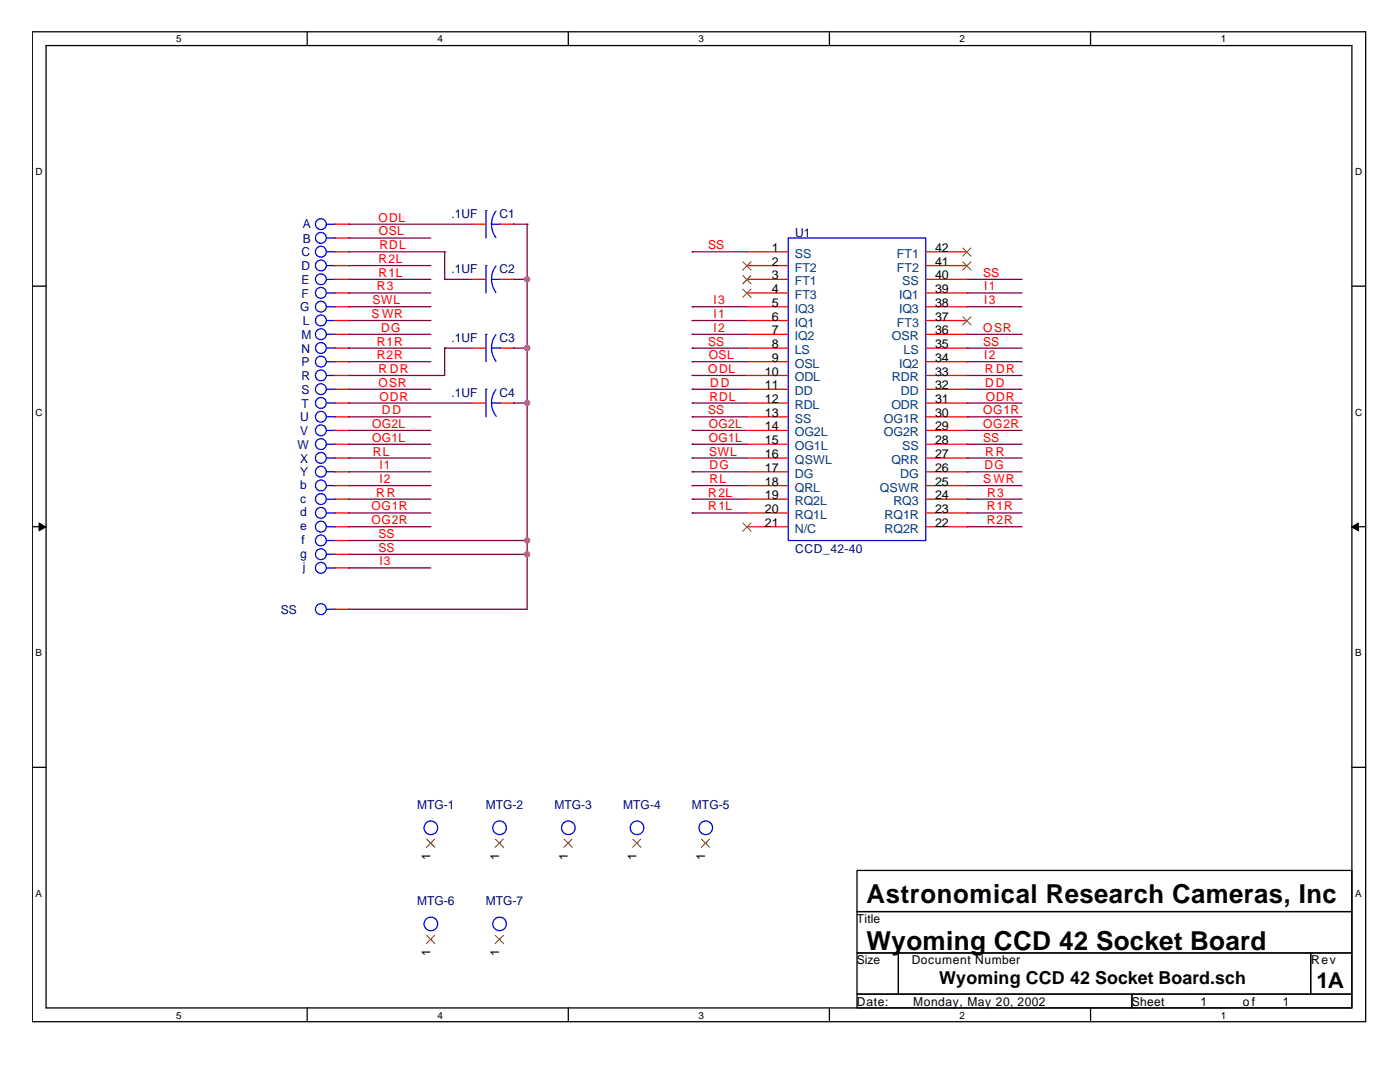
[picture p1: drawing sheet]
<svg xmlns="http://www.w3.org/2000/svg" width="279mm" height="216mm" viewBox="0 0 279 216" stroke-linecap="round" stroke-linejoin="round" font-family="sans-serif">
<path d="M6.4 6.3h266.1v197.6h-266.1zM9.2 9.1h260.6v192h-260.6z" fill="none" stroke="#000" stroke-width=".25"/>
<g fill="#fff">
<path d="M35.2 6.7h1.1v2.2h-1.1z"/>
<path d="M35.2 201.5h1.1v2.2h-1.1z"/>
</g>
<path d="M61.3 6.3v2.8M61.3 201.1v2.8" fill="none" stroke="#000" stroke-width=".25"/>
<g fill="#fff">
<path d="M87.3 6.7h1.1v2.2h-1.1z"/>
<path d="M87.3 201.5h1.1v2.2h-1.1z"/>
</g>
<path d="M113.4 6.3v2.8M113.4 201.1v2.8" fill="none" stroke="#000" stroke-width=".25"/>
<g fill="#fff">
<path d="M139.4 6.7h1.1v2.2h-1.1z"/>
<path d="M139.4 201.5h1.1v2.2h-1.1z"/>
</g>
<path d="M165.5 6.3v2.8M165.5 201.1v2.8" fill="none" stroke="#000" stroke-width=".25"/>
<g fill="#fff">
<path d="M191.5 6.7h1.1v2.2h-1.1z"/>
<path d="M191.5 201.5h1.1v2.2h-1.1z"/>
</g>
<path d="M217.6 6.3v2.8M217.6 201.1v2.8" fill="none" stroke="#000" stroke-width=".25"/>
<g fill="#fff">
<path d="M243.6 6.7h1.1v2.2h-1.1z"/>
<path d="M243.6 201.5h1.1v2.2h-1.1z"/>
<path d="M7.1 33.1h1.4v2.2h-1.4z"/>
<path d="M270.5 33.1h1.4v2.2h-1.4z"/>
<path d="M7.1 81.2h1.4v2.2h-1.4z"/>
<path d="M270.5 81.2h1.4v2.2h-1.4z"/>
</g>
<path d="M6.4 57.1h2.8M269.8 57.1h2.7" fill="none" stroke="#000" stroke-width=".25"/>
<g fill="#fff">
<path d="M7.1 129.2h1.3v2.2h-1.3z"/>
<path d="M270.5 129.2h1.3v2.2h-1.3z"/>
</g>
<path d="M6.4 105.1h2.8M269.8 105.1h2.7" fill="none" stroke="#000" stroke-width=".25"/>
<g fill="#000" stroke="#000" stroke-width=".2">
<path d="M7.8 104.4l1.3 .8-1.3 .7z" fill-rule="evenodd"/>
<path d="M269.7 105.2l1.4-.8v1.5z" fill-rule="evenodd"/>
</g>
<g fill="#fff">
<path d="M7.1 177.2h1.3v2.2h-1.3z"/>
<path d="M270.5 177.2h1.3v2.2h-1.3z"/>
</g>
<path d="M6.4 153.1h2.8M269.8 153.1h2.7M171 173.7h98.8v8.2h-98.8zM171 181.9h98.8v8.3h-98.8zM171 190.2h8.3v8.2h-8.3zM171 198.4h54.9v2.7h-54.9zM179.3 190.2h82.3v8.2h-82.3zM225.9 198.4h43.9v2.7h-43.9zM261.6 190.2h8.2v8.2h-8.2z" fill="none" stroke="#000" stroke-width=".25"/>
<g fill="none" stroke="#800040" stroke-width=".25">
<path d="M69.6 47.5h.1M69.6 55.7h.1M69.6 53h.1M69.6 58.5h.1M69.6 44.7h.1M69.6 50.2h.1M69.6 50.2h19.1M69.6 55.7h16.4M69.6 58.5h16.4M69.6 47.5h16.4M69.6 53h16.4M69.6 44.7h24.6"/>
<path d="M88.7 55.7h.1M88.7 50.2h.1M88.7 55.7h5.5M88.7 50.2v5.5M102.5 55.7h.1M102.5 44.7h.1M102.5 55.7h2.7M102.5 44.7h2.7M105.2 55.7h.1M105.2 44.7h.1M105.2 44.7v76.9h-35.6M138.1 50.2h.1"/>
<path d="M138.1 50.2h11M193 55.7h.1M193 58.5h.1M193 55.7h11M193 58.5h11M69.6 77.7h.1M69.6 69.5h.1M69.6 72.2h.1M69.6 66.7h.1M69.6 64h.1M69.6 61.2h.1M69.6 74.9h.1"/>
<path d="M69.6 61.2h16.4M69.6 64h16.4M69.6 66.7h16.4M69.6 77.7h16.4M69.6 72.2h16.4M69.6 69.5h16.4M88.7 69.5h.1M88.7 69.5v5.4h-19.1M88.7 69.5h5.5M102.5 69.5h.1M102.5 69.5h2.7M105.2 69.5h.1"/>
<path d="M138.1 74.9h.1M138.1 61.2h.1M138.1 64h.1M138.1 66.7h.1M138.1 77.7h.1M138.1 72.2h.1M138.1 69.5h.1M138.1 74.9h11M138.1 61.2h11M138.1 64h11M138.1 66.7h11M138.1 77.7h11"/>
<path d="M138.1 72.2h11M138.1 69.5h11M193 74.9h.1M193 77.7h.1M193 72.2h.1M193 61.2h.1M193 66.7h.1M193 69.5h.1M193 74.9h11M193 61.2h11M193 66.7h11M193 77.7h11"/>
<path d="M193 72.2h11M193 69.5h11M69.6 83.2h.1M69.6 85.9h.1M69.6 88.6h.1M69.6 91.4h.1M69.6 99.6h.1M69.6 94.1h.1M69.6 96.9h.1M69.6 80.4h.1M69.6 83.2h16.4M69.6 88.6h16.4"/>
<path d="M69.6 80.4h24.6M69.6 91.4h16.4M69.6 85.9h16.4M69.6 94.1h16.4M69.6 99.6h16.4M69.6 96.9h16.4M102.5 80.4h.1M102.5 80.4h2.7M105.2 80.4h.1M138.1 83.2h.1M138.1 88.6h.1M138.1 91.4h.1"/>
<path d="M138.1 85.9h.1M138.1 94.1h.1M138.1 80.4h.1M138.1 99.6h.1M138.1 96.9h.1M138.1 83.2h11M138.1 88.6h11M138.1 80.4h11M138.1 91.4h11M138.1 85.9h11M138.1 94.1h11M138.1 99.6h11"/>
<path d="M138.1 96.9h11M193 88.6h.1M193 80.4h.1M193 99.6h.1M193 96.9h.1M193 83.2h.1M193 85.9h.1M193 91.4h.1M193 94.1h.1M193 83.2h11M193 88.6h11M193 80.4h11"/>
<path d="M193 91.4h11M193 85.9h11M193 94.1h11M193 99.6h11M193 96.9h11M69.6 102.4h.1M69.6 105.1h.1M69.6 113.3h.1M69.6 110.6h.1M69.6 107.9h.1M69.6 102.4h16.4M69.6 105.1h16.4"/>
<path d="M69.6 113.3h16.4M69.6 110.6h35.6M69.6 107.9h35.6M105.2 110.6h.1M105.2 107.9h.1M138.1 102.4h.1M138.1 102.4h11M193 102.4h.1M193 105.1h.1M193 102.4h11M193 105.1h11M69.6 121.6h.1"/>
</g>
<g fill="none" stroke="#00f" stroke-width=".25">
<path d="M65.2 50.2h1.6M65.2 55.7h1.6M65.2 53h1.6M65.2 58.5h1.6M65.2 44.7h1.6M65.2 47.5h1.6M66.8 50.2h.1M66.8 53h.1M66.8 55.7h.1M66.8 58.5h.1M66.8 44.7h.1M66.8 47.5h.1"/>
<path d="M97 53h.1M97 42h.1M97 42v5.5M97 53v5.5M98.1 55.7l.2 1.4 .7 1.3M98.1 44.7l.2 1.5 .7 1.2M98.1 55.7h1.6M98.1 44.7h1.6M99 53.1l-.7 1.2-.2 1.4M99 42.1l-.7 1.2-.2 1.4M99.7 55.7h.1M99.7 44.7h.1"/>
<path d="M157.3 47.5h27.4v60.4h-27.4zM65.2 77.7h1.6M65.2 72.2h1.6M65.2 74.9h1.6M65.2 61.2h1.6M65.2 69.5h1.6M65.2 64h1.6M65.2 66.7h1.6M66.8 77.7h.1M66.8 72.2h.1M66.8 74.9h.1M66.8 61.2h.1"/>
<path d="M66.8 64h.1M66.8 66.7h.1M66.8 69.5h.1M97 77.7h.1M97 66.7h.1M97 66.7v5.5M97 77.7v5.5M98.1 69.5l.2 1.3 .7 1.3M98.1 69.5h1.6M99 77.8l-.7 1.2-.2 1.4M99 66.8l-.7 1.2-.2 1.5M99.7 69.5h.1"/>
<path d="M65.2 80.4h1.6M65.2 83.2h1.6M65.2 85.9h1.6M65.2 99.6h1.6M65.2 88.6h1.6M65.2 91.4h1.6M65.2 94.1h1.6M65.2 96.9h1.6M66.8 80.4h.1M66.8 83.2h.1M66.8 85.9h.1M66.8 99.6h.1"/>
<path d="M66.8 88.6h.1M66.8 91.4h.1M66.8 94.1h.1M66.8 96.9h.1M98.1 80.4l.2 1.4 .7 1.3M98.1 80.4h1.6M99.7 80.4h.1M65.2 110.6h1.6M65.2 113.3h1.6M65.2 102.4h1.6M65.2 105.1h1.6M65.2 107.9h1.6"/>
<path d="M66.8 110.6h.1M66.8 113.3h.1M66.8 102.4h.1M66.8 105.1h.1M66.8 107.9h.1M65.2 121.6h1.6M66.8 121.6h.1"/>
<circle cx="64" cy="53" r="1.08"/>
<circle cx="64" cy="44.7" r="1.08"/>
<circle cx="64" cy="55.7" r="1.08"/>
<circle cx="64" cy="47.5" r="1.08"/>
<circle cx="64" cy="50.2" r="1.08"/>
<circle cx="64" cy="58.4" r="1.08"/>
<circle cx="64" cy="61.2" r="1.08"/>
<circle cx="64" cy="66.7" r="1.08"/>
<circle cx="64" cy="74.9" r="1.08"/>
<circle cx="64" cy="77.7" r="1.08"/>
<circle cx="64" cy="69.4" r="1.08"/>
<circle cx="64" cy="72.2" r="1.08"/>
<circle cx="64" cy="63.9" r="1.08"/>
<circle cx="64" cy="99.6" r="1.08"/>
<circle cx="64" cy="91.4" r="1.08"/>
<circle cx="64" cy="83.2" r="1.08"/>
<circle cx="64" cy="96.9" r="1.08"/>
<circle cx="64" cy="85.9" r="1.08"/>
<circle cx="64" cy="88.6" r="1.08"/>
<circle cx="64" cy="94.1" r="1.08"/>
<circle cx="64" cy="80.4" r="1.08"/>
<circle cx="64" cy="113.3" r="1.08"/>
<circle cx="64" cy="105.1" r="1.08"/>
<circle cx="64" cy="107.8" r="1.08"/>
<circle cx="64" cy="110.6" r="1.08"/>
<circle cx="64" cy="102.3" r="1.08"/>
<circle cx="64" cy="121.6" r="1.08"/>
<circle cx="86" cy="165.2" r="1.36"/>
<circle cx="99.7" cy="165.2" r="1.36"/>
<circle cx="113.4" cy="165.2" r="1.36"/>
<circle cx="127.1" cy="165.2" r="1.36"/>
<circle cx="140.8" cy="165.2" r="1.36"/>
<circle cx="86" cy="184.4" r="1.36"/>
<circle cx="99.7" cy="184.4" r="1.36"/>
</g>
<g fill="none" stroke="#f00" stroke-width=".25">
<path d="M66.8 50.2h2.8M66.8 55.7h2.8M66.8 53h2.8M66.8 58.5h2.8M66.8 44.7h2.8M66.8 47.5h2.8M94.2 55.7h2.8M94.2 44.7h2.8M99.7 55.7h2.8M99.7 44.7h2.8M149.1 50.2h8.2M149.1 55.7h8.2"/>
<path d="M149.1 53h8.2M149.1 58.5h8.2M184.7 50.2h8.3M184.7 55.7h8.3M184.7 53h8.3M184.7 58.5h8.3M66.8 77.7h2.8M66.8 72.2h2.8M66.8 61.2h2.8M66.8 64h2.8M66.8 66.7h2.8M66.8 69.5h2.8"/>
<path d="M66.8 74.9h2.8M94.2 69.5h2.8M99.7 69.5h2.8M149.1 77.7h8.2M149.1 72.2h8.2M149.1 61.2h8.2M149.1 64h8.2M149.1 66.7h8.2M149.1 69.5h8.2M149.1 74.9h8.2M184.7 77.7h8.3M184.7 72.2h8.3"/>
<path d="M184.7 61.2h8.3M184.7 64h8.3M184.7 66.7h8.3M184.7 69.5h8.3M184.7 74.9h8.3M66.8 80.4h2.8M66.8 83.2h2.8M66.8 85.9h2.8M66.8 88.6h2.8M66.8 91.4h2.8M66.8 94.1h2.8M66.8 96.9h2.8"/>
<path d="M66.8 99.6h2.8M94.2 80.4h2.8M99.7 80.4h2.8M149.1 80.4h8.2M149.1 83.2h8.2M149.1 85.9h8.2M149.1 88.6h8.2M149.1 91.4h8.2M149.1 94.1h8.2M149.1 96.9h8.2M149.1 99.6h8.2M184.7 80.4h8.3"/>
<path d="M184.7 83.2h8.3M184.7 85.9h8.3M184.7 88.6h8.3M184.7 91.4h8.3M184.7 94.1h8.3M184.7 96.9h8.3M184.7 99.6h8.3M66.8 110.6h2.8M66.8 113.3h2.8M66.8 102.4h2.8M66.8 105.1h2.8M66.8 107.9h2.8"/>
<path d="M149.1 102.4h8.2M149.1 105.1h8.2M184.7 102.4h8.3M184.7 105.1h8.3M66.8 121.6h2.8M86 168.2h.1M99.7 168.2h.1M113.4 168.2h.1M127.1 168.2h.1M140.9 168.2h.1M86 187.4h.1M99.7 187.4h.1"/>
</g>
<g fill="none" stroke="#804000" stroke-width=".2">
<path d="M148.3 52.2l1.6 1.7M148.3 55l1.6 1.6M148.3 57.7l1.6 1.7M149.9 52.2l-1.7 1.7M149.9 55l-1.7 1.6M149.9 57.7l-1.7 1.7M192.2 52.2l1.6 1.7M192.2 49.5l1.6 1.6M193.8 52.2l-1.7 1.7M193.8 49.5l-1.7 1.6M192.2 63.2l1.6 1.7M193.8 63.2l-1.7 1.7"/>
<path d="M148.3 104.4l1.6 1.6M149.9 104.4l-1.7 1.6M85.1 167.4l1.7 1.7M86.7 167.4l-1.6 1.7M98.8 167.4l1.7 1.7M100.5 167.4l-1.7 1.7M112.6 167.4l1.6 1.7M114.2 167.4l-1.7 1.7M126.3 167.4l1.6 1.7M127.9 167.4l-1.7 1.7M140 167.4l1.6 1.7M141.6 167.4l-1.6 1.7"/>
<path d="M85.1 186.6l1.7 1.7M86.7 186.6l-1.6 1.7M98.8 186.6l1.7 1.7M100.5 186.6l-1.7 1.7"/>
</g>
<g fill="#f0f" stroke="#f0f" stroke-width=".25">
<circle cx="105.2" cy="110.6" r=".52"/>
<circle cx="105.2" cy="69.4" r=".52"/>
<circle cx="105.2" cy="55.7" r=".52"/>
<circle cx="105.2" cy="80.4" r=".52"/>
<circle cx="105.2" cy="107.8" r=".52"/>
</g>
<g font-size="5.2">
<text x="172.9" y="180.2">Astronomical Research Cameras, Inc</text>
<text x="172.9" y="189.5">Wyoming CCD 42 Socket Board</text>
</g>
<text font-size="4.4" x="262.8" y="197.2">1A</text>
<text font-size="3.6" x="187.5" y="196.3">Wyoming CCD 42 Socket Board.sch</text>
<g font-size="2.5" fill="#000080">
<text x="60.5" y="45.4">A</text>
<text x="90.1" y="43.5">.1UF</text>
<text x="99.7" y="43.5">C1</text>
<text x="158.7" y="47.3">U1</text>
<text x="60.2" y="51.2">C</text>
<text x="60.2" y="53.9">D</text>
<text x="60.5" y="48.4">B</text>
<text x="60.2" y="56.6">E</text>
<text x="60.2" y="59.4">F</text>
<text x="90.1" y="54.4">.1UF</text>
<text x="99.7" y="54.4">C2</text>
<text x="59.9" y="62.1">G</text>
<text x="60.5" y="64.9">L</text>
<text x="60.2" y="67.6">M</text>
<text x="60.2" y="70.4">N</text>
<text x="90.1" y="68.2">.1UF</text>
<text x="99.7" y="68.2">C3</text>
<text x="60.2" y="73.1">P</text>
<text x="60.2" y="75.9">R</text>
<text x="60.2" y="78.6">S</text>
<text x="60.2" y="81.3">T</text>
<text x="90.1" y="79.2">.1UF</text>
<text x="99.7" y="79.2">C4</text>
<text x="59.4" y="89.6">W</text>
<text x="59.9" y="84.1">U</text>
<text x="59.9" y="86.8">V</text>
<text x="59.9" y="92.3">X</text>
<text x="59.9" y="95">Y</text>
<text x="59.9" y="100.3">c</text>
<text x="59.9" y="97.5">b</text>
<text x="59.9" y="103">d</text>
<text x="59.9" y="105.7">e</text>
<text x="59.9" y="111.3">g</text>
<text x="60.2" y="108.5">f</text>
<text x="158.7" y="110.4">CCD_42-40</text>
<text x="60.5" y="114">j</text>
<text x="56" y="122.5">SS</text>
<text x="83.2" y="161.5">MTG-1</text>
<text x="96.9" y="161.5">MTG-2</text>
<text x="110.7" y="161.5">MTG-3</text>
<text x="124.4" y="161.5">MTG-4</text>
<text x="138.1" y="161.5">MTG-5</text>
<text x="83.2" y="180.6">MTG-6</text>
<text x="96.9" y="180.6">MTG-7</text>
</g>
<g font-size="2.5" fill="#f00">
<text x="75.5" y="44.2">ODL</text>
<text x="75.6" y="47">OSL</text>
<text x="75.5" y="52.5">R2L</text>
<text x="75.7" y="49.7">RDL</text>
<text x="141.4" y="49.7">SS</text>
<text x="75.2" y="58">R3</text>
<text x="75.5" y="55.2">R1L</text>
<text x="196.2" y="55.2">SS</text>
<text x="196.4" y="58">I1</text>
<text x="74.2" y="63.5">S WR</text>
<text x="74.3" y="60.7">SWL</text>
<text x="142.4" y="60.7">I3</text>
<text x="142.4" y="63.5">I1</text>
<text x="196.4" y="60.7">I3</text>
<text x="75.2" y="69">R1R</text>
<text x="75.2" y="71.7">R2R</text>
<text x="76.1" y="66.2">DG</text>
<text x="141.4" y="69">SS</text>
<text x="141.4" y="71.7">OSL</text>
<text x="142.4" y="66.2">I2</text>
<text x="196.2" y="66.2">OSR</text>
<text x="196.2" y="69">SS</text>
<text x="196.4" y="71.7">I2</text>
<text x="75.5" y="77.2">OSR</text>
<text x="75.5" y="74.4">R DR</text>
<text x="141.4" y="74.4">ODL</text>
<text x="141.7" y="77.2">DD</text>
<text x="196.5" y="74.4">R DR</text>
<text x="196.6" y="77.2">DD</text>
<text x="75.7" y="79.9">ODR</text>
<text x="76.2" y="82.7">DD</text>
<text x="141.4" y="82.7">SS</text>
<text x="141.6" y="79.9">RDL</text>
<text x="196.2" y="82.7">OG1R</text>
<text x="196.7" y="79.9">ODR</text>
<text x="74.3" y="85.4">OG2L</text>
<text x="74.3" y="88.1">OG1L</text>
<text x="141.4" y="88.1">OG1L</text>
<text x="141.4" y="85.4">OG2L</text>
<text x="196.2" y="88.1">SS</text>
<text x="196.2" y="85.4">OG2R</text>
<text x="74.4" y="90.9">RL</text>
<text x="75.7" y="93.6">I1</text>
<text x="141.5" y="90.9">SWL</text>
<text x="141.6" y="93.6">DG</text>
<text x="196.5" y="93.6">DG</text>
<text x="196.6" y="90.9">RR</text>
<text x="74.2" y="101.9">OG1R</text>
<text x="75.1" y="99.1">RR</text>
<text x="75.7" y="96.4">I2</text>
<text x="141.4" y="101.9">R1L</text>
<text x="141.4" y="99.1">R2L</text>
<text x="141.6" y="96.4">RL</text>
<text x="196.2" y="96.4">S WR</text>
<text x="197" y="101.9">R1R</text>
<text x="197" y="99.1">R3</text>
<text x="74.2" y="104.6">OG2R</text>
<text x="75.5" y="107.4">SS</text>
<text x="197" y="104.6">R2R</text>
<text x="75.5" y="110.1">SS</text>
<text x="75.7" y="112.8">I3</text>
</g>
<g font-size="2.5">
<text x="154" y="50.2">1</text>
<text x="154" y="53">2</text>
<text x="186.6" y="53">41</text>
<text x="186.6" y="50.2">42</text>
<text x="154" y="55.8">3</text>
<text x="154" y="58.5">4</text>
<text x="186.6" y="58.5">39</text>
<text x="186.6" y="55.8">40</text>
<text x="154" y="61.2">5</text>
<text x="154" y="64">6</text>
<text x="186.6" y="64">37</text>
<text x="186.6" y="61.2">38</text>
<text x="154" y="66.7">7</text>
<text x="154" y="69.5">8</text>
<text x="186.6" y="66.7">36</text>
<text x="186.6" y="69.5">35</text>
<text x="152.7" y="74.9">10</text>
<text x="152.7" y="77.7">11</text>
<text x="154" y="72.2">9</text>
<text x="186.6" y="74.9">33</text>
<text x="186.6" y="72.2">34</text>
<text x="186.6" y="77.7">32</text>
<text x="152.7" y="80.4">12</text>
<text x="152.7" y="83.2">13</text>
<text x="186.6" y="83.2">30</text>
<text x="186.6" y="80.4">31</text>
<text x="152.7" y="85.9">14</text>
<text x="152.7" y="88.6">15</text>
<text x="186.6" y="85.9">29</text>
<text x="186.6" y="88.6">28</text>
<text x="152.7" y="91.4">16</text>
<text x="152.7" y="94.1">17</text>
<text x="186.6" y="91.4">27</text>
<text x="186.6" y="94.1">26</text>
<text x="152.7" y="96.9">18</text>
<text x="152.7" y="99.6">19</text>
<text x="186.6" y="96.9">25</text>
<text x="186.6" y="99.6">24</text>
<text x="152.7" y="102.4">20</text>
<text x="152.7" y="105.1">21</text>
<text x="186.6" y="105.1">22</text>
<text x="186.6" y="102.4">23</text>
<text x="85.9" y="171.5" transform="rotate(-90 85.9 171.5)">1</text>
<text x="99.6" y="171.5" transform="rotate(-90 99.6 171.5)">1</text>
<text x="113.3" y="171.5" transform="rotate(-90 113.3 171.5)">1</text>
<text x="127" y="171.5" transform="rotate(-90 127 171.5)">1</text>
<text x="140.8" y="171.5" transform="rotate(-90 140.8 171.5)">1</text>
<text x="171" y="184.2">Title</text>
<text x="85.9" y="190.8" transform="rotate(-90 85.9 190.8)">1</text>
<text x="99.6" y="190.8" transform="rotate(-90 99.6 190.8)">1</text>
<text x="171" y="192.4">Size</text>
<text x="181.9" y="192.4">Document Number</text>
<text x="261.7" y="192.4">Rev</text>
<text x="171" y="200.7">Date:</text>
<text x="182.2" y="200.7">Monday, May 20, 2002</text>
<text x="225.9" y="200.7">Sheet</text>
<text x="239.6" y="200.7">1</text>
<text x="248" y="200.7">o f</text>
<text x="256" y="200.7">1</text>
</g>
<g font-size="2.5" fill="#004080">
<text x="158.6" y="51.4">SS</text>
<text x="179" y="51.4">FT1</text>
<text x="158.6" y="54.2">FT2</text>
<text x="158.6" y="56.9">FT1</text>
<text x="158.6" y="59.6">FT3</text>
<text x="179" y="54.2">FT2</text>
<text x="179.5" y="59.6">IQ1</text>
<text x="180" y="56.9">SS</text>
<text x="158.6" y="62.4">IQ3</text>
<text x="158.6" y="65.2">IQ1</text>
<text x="179" y="65.2">FT3</text>
<text x="179.5" y="62.4">IQ3</text>
<text x="158.6" y="67.9">IQ2</text>
<text x="158.6" y="70.7">LS</text>
<text x="178" y="67.9">OSR</text>
<text x="180.3" y="70.7">LS</text>
<text x="158.6" y="73.4">OSL</text>
<text x="158.6" y="76.1">ODL</text>
<text x="178" y="76.1">RDR</text>
<text x="179.5" y="73.4">IQ2</text>
<text x="158.6" y="78.9">DD</text>
<text x="158.6" y="81.6">RDL</text>
<text x="177.9" y="81.6">ODR</text>
<text x="179.8" y="78.9">DD</text>
<text x="158.6" y="84.4">SS</text>
<text x="158.6" y="87.1">OG2L</text>
<text x="158.6" y="89.8">OG1L</text>
<text x="176.4" y="87.1">OG2R</text>
<text x="176.4" y="84.4">OG1R</text>
<text x="180" y="89.8">SS</text>
<text x="158.6" y="92.6">QSWL</text>
<text x="158.6" y="95.3">DG</text>
<text x="177.9" y="92.6">QRR</text>
<text x="179.7" y="95.3">DG</text>
<text x="158.6" y="98.1">QRL</text>
<text x="158.6" y="100.8">RQ2L</text>
<text x="175.6" y="98.1">QSWR</text>
<text x="178.3" y="100.8">RQ3</text>
<text x="158.6" y="103.5">RQ1L</text>
<text x="158.6" y="106.3">N/C</text>
<text x="176.5" y="106.3">RQ2R</text>
<text x="176.5" y="103.5">RQ1R</text>
</g>
<g font-size="2">
<text x="35.2" y="8.5">5</text>
<text x="87.3" y="8.5">4</text>
<text x="139.4" y="8.5">3</text>
<text x="191.5" y="8.5">2</text>
<text x="243.6" y="8.5">1</text>
<text x="7.1" y="34.9">D</text>
<text x="270.5" y="34.9">D</text>
<text x="7.1" y="82.9">C</text>
<text x="270.5" y="82.9">C</text>
<text x="7.1" y="130.9">B</text>
<text x="270.5" y="130.9">B</text>
<text x="7.1" y="178.9">A</text>
<text x="270.5" y="178.9">A</text>
<text x="35.2" y="203.2">5</text>
<text x="87.3" y="203.2">4</text>
<text x="139.4" y="203.2">3</text>
<text x="191.5" y="203.2">2</text>
<text x="243.6" y="203.2">1</text>
</g>
</svg>
